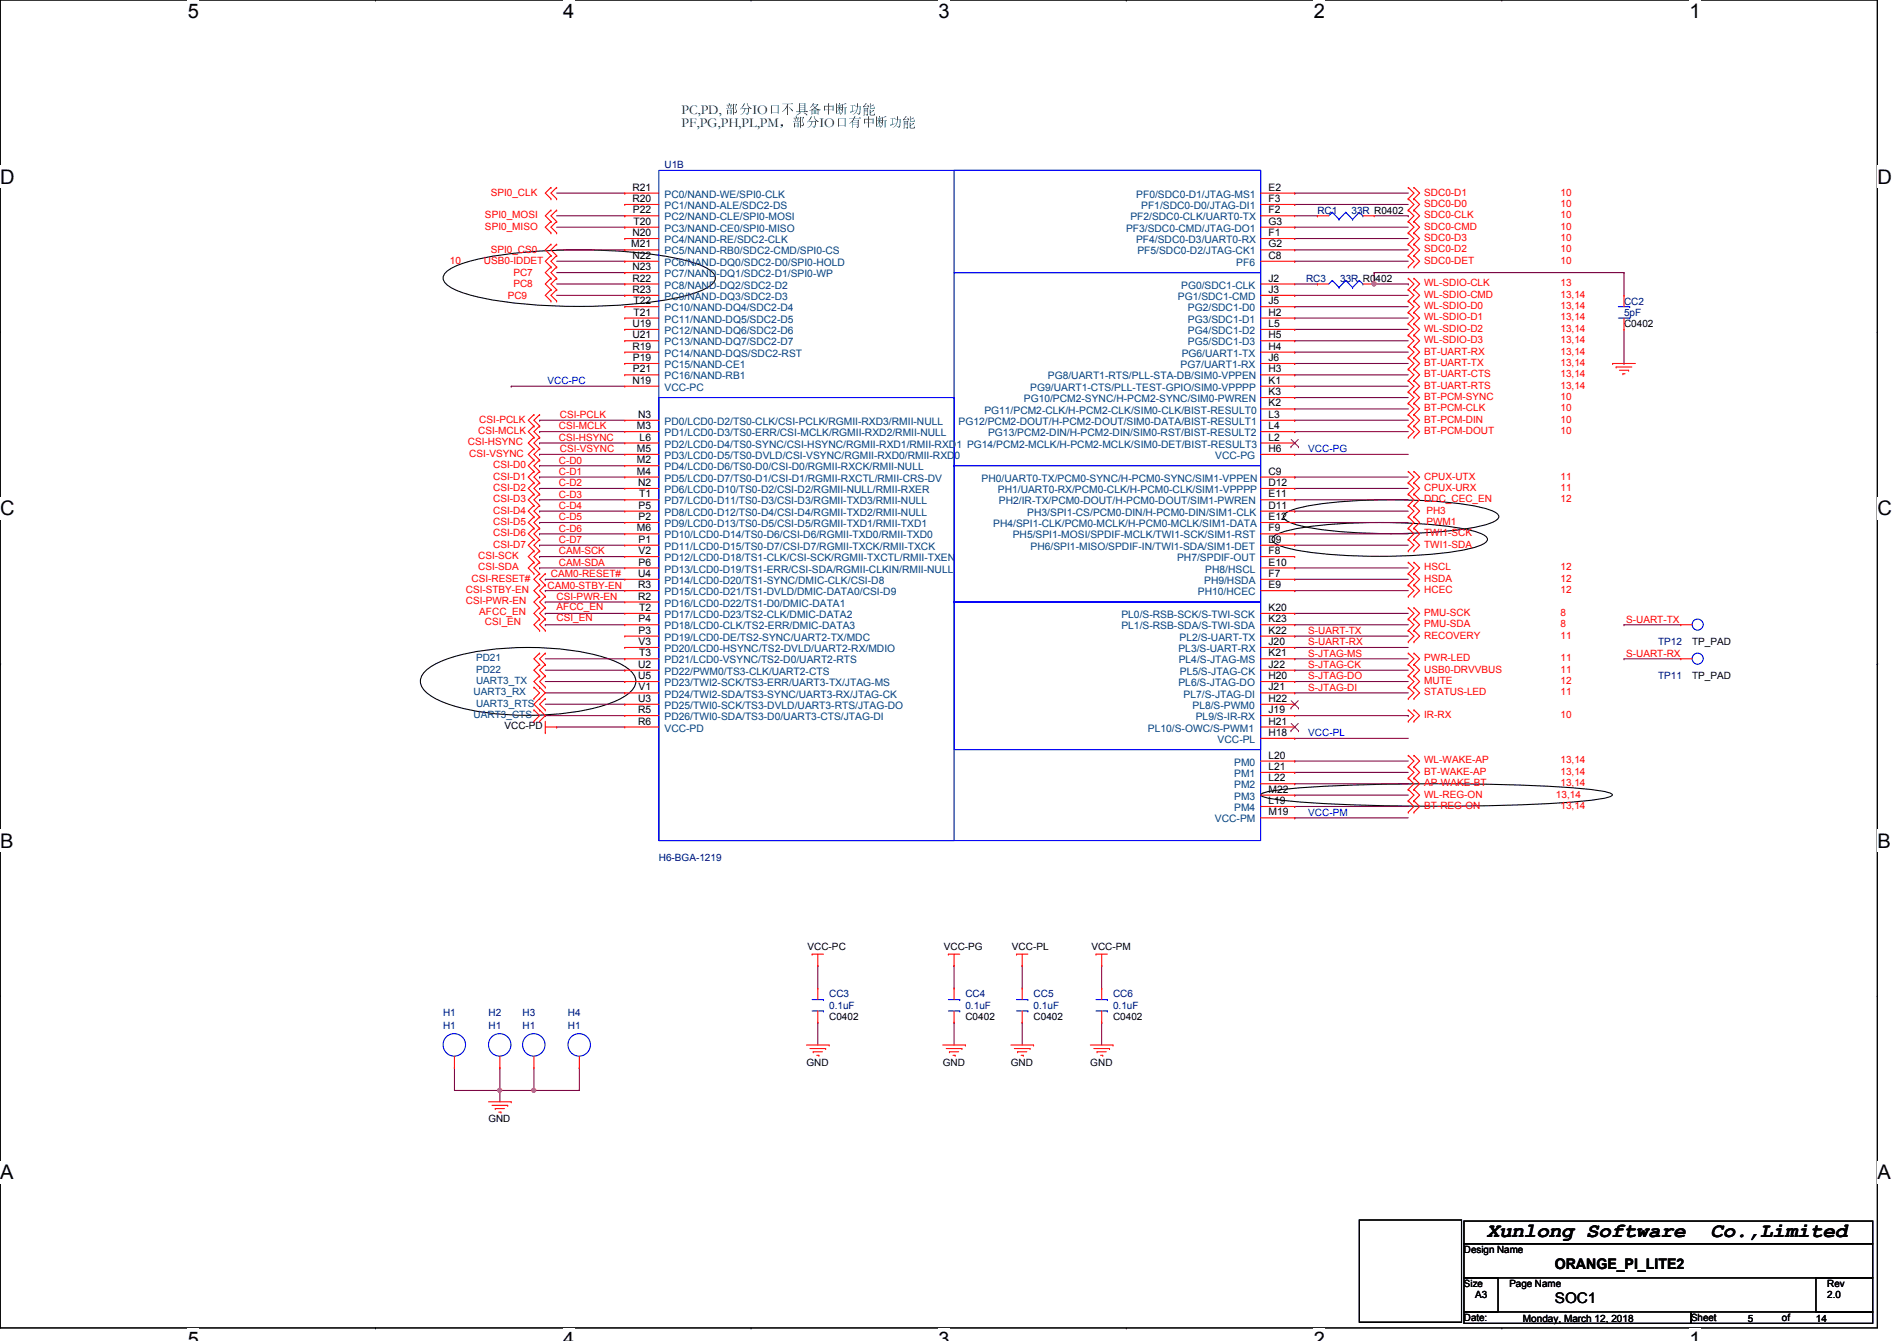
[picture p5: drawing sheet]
<svg xmlns="http://www.w3.org/2000/svg" width="297mm" height="210mm" viewBox="0 0 297 210" stroke-linecap="round" stroke-linejoin="round" font-family="sans-serif">
<path d="M0 0h294v207.9h-294z" fill="none" stroke="#000" stroke-width=".17"/>
<g fill="#fff">
<path d="M29.4 0h1.8v3.5h-1.8z"/>
<path d="M29.4 207.9h1.8v2h-1.8z"/>
</g>
<path d="M58.8 0h.1M58.8 207.9h.1" fill="none" stroke="#000" stroke-width=".17"/>
<g fill="#fff">
<path d="M88.2 0h1.7v3.5h-1.7z"/>
<path d="M88.2 207.9h1.7v2h-1.7z"/>
</g>
<path d="M117.6 0h.1M117.6 207.9h.1" fill="none" stroke="#000" stroke-width=".17"/>
<g fill="#fff">
<path d="M147 0h1.7v3.5h-1.7z"/>
<path d="M147 207.9h1.7v2h-1.7z"/>
</g>
<path d="M176.4 0h.1M176.4 207.9h.1" fill="none" stroke="#000" stroke-width=".17"/>
<g fill="#fff">
<path d="M205.7 0h1.8v3.5h-1.8z"/>
<path d="M205.7 207.9h1.8v2h-1.8z"/>
</g>
<path d="M235.2 0h.1M235.2 207.9h.1" fill="none" stroke="#000" stroke-width=".17"/>
<g fill="#fff">
<path d="M264.5 0h1.8v3.5h-1.8z"/>
<path d="M264.5 207.9h1.8v2h-1.8z"/>
<path d="M0 26h2.3v3.4h-2.3z"/>
<path d="M294 26h2.2v3.4h-2.2z"/>
<path d="M0 77.9h2.3v3.5h-2.3z"/>
<path d="M294 77.9h2.2v3.5h-2.2z"/>
</g>
<path d="M0 51.9h.1M294 51.9h.1" fill="none" stroke="#000" stroke-width=".17"/>
<g fill="#fff">
<path d="M0 129.9h2.1v3.4h-2.1z"/>
<path d="M294 129.9h2v3.4h-2z"/>
</g>
<path d="M0 103.9h.1M294 103.9h.1" fill="none" stroke="#000" stroke-width=".17"/>
<path d="M0 103.9h.1M294 103.9h.1" fill="none" stroke="#000" stroke-width=".16"/>
<g fill="#fff">
<path d="M0 181.8h2.1v3.5h-2.1z"/>
<path d="M294 181.8h2v3.5h-2z"/>
</g>
<path d="M69.9 42.6a14.6 14.6 0 0 1 6.5-2.4 89.2 89.2 0 0 1 30.1 .4 12.8 12.8 0 0 1 5 2 1.17 1.17 0 0 1 0 1.9 14.7 14.7 0 0 1-6.5 2.3 87.7 87.7 0 0 1-30.1-.3 12.7 12.7 0 0 1-5-2 1.17 1.17 0 0 1 0-1.9zM199.3 84.1a5.9 5.9 0 0 1 2.9-1.2 85.4 85.4 0 0 1 27.7 0 5.9 5.9 0 0 1 2.9 1.2l.1 .3-.1 .3a5.8 5.8 0 0 1-2.9 1.2 84.7 84.7 0 0 1-27.7 0 5.8 5.8 0 0 1-2.9-1.2l-.1-.3zM201.1 80.5a5.9 5.9 0 0 1 2.9-1.1 85.4 85.4 0 0 1 27.7 0 5.9 5.9 0 0 1 2.9 1.1l.1 .4-.1 .3a5.8 5.8 0 0 1-2.9 1.2 84.7 84.7 0 0 1-27.7 0 5.8 5.8 0 0 1-2.9-1.2l-.1-.3zM66.8 104.9a15.6 15.6 0 0 1 6.8-2.7 47.6 47.6 0 0 1 21 .7 9.8 9.8 0 0 1 4.5 2.5 2.02 2.02 0 0 1-.5 3 15.8 15.8 0 0 1-6.9 2.7 46.9 46.9 0 0 1-20.9-.7 9.8 9.8 0 0 1-4.5-2.5 2.02 2.02 0 0 1 .5-3zM197.5 124.2a18.9 18.9 0 0 1 5.5-.8 345.5 345.5 0 0 1 45.3 .1l1.2 .1a9 9 0 0 1 2.8 .6l.2 .2a2.77 2.77 0 0 1-2 .7 228.1 228.1 0 0 1-28.2 1.1 192.9 192.9 0 0 1-23-1.1 2.76 2.76 0 0 1-1.9-.7zM0 155.9h.1M294 155.9h.1" fill="none" stroke="#000" stroke-width=".17"/>
<g fill="none" stroke="#800040" stroke-width=".17">
<path d="M202.7 35.6h.1M202.7 32h.1M202.7 30.2h.1M202.7 39.1h.1M202.7 37.3h.1M202.7 33.8h3.6M202.7 35.6h17.8M202.7 32h17.8M202.7 30.2h17.8M202.7 39.1h17.8M202.7 37.3h17.8M206.3 33.8h.1"/>
<path d="M215.2 33.8h5.3M220.5 33.8h.1M202.7 58.7h.1M202.7 55.1h.1M202.7 56.9h.1M202.7 40.9h.1M202.7 58.7h17.8M202.7 55.1h17.8M202.7 56.9h17.8M202.7 44.4h3.6M202.7 40.9h17.8M206.3 44.4h.1"/>
<path d="M215.2 42.7h.1M215.2 44.4h.1M215.2 42.7h39.1M215.2 42.7v1.7M254.3 56.9h.1M254.3 42.7h.1M254.3 42.7v3.5M254.3 51.6v5.3M80 60.5h.1M80 60.5h17.8M202.7 64h.1M202.7 65.8h.1"/>
<path d="M202.7 67.6h.1M202.7 62.2h.1M202.7 60.5h.1M202.7 76.5h.1M202.7 74.7h.1M202.7 78.2h.1M202.7 71.1h.1M202.7 64h17.8M202.7 65.8h17.8M202.7 67.6h17.8M202.7 62.2h17.8M202.7 60.5h17.8"/>
<path d="M202.7 76.5h17.8M202.7 74.7h17.8M202.7 78.2h17.8M202.7 71.1h17.8M202.7 92.5h.1M202.7 88.9h.1M202.7 90.7h.1M202.7 96h.1M202.7 97.8h.1M202.7 99.6h.1M202.7 92.5h17.8M202.7 88.9h17.8"/>
<path d="M202.7 90.7h17.8M202.7 96h17.8M202.7 97.8h17.8M202.7 99.6h17.8M87.2 113.8h.1M87.2 113.8h10.6M202.7 115.6h.1M202.7 106.7h.1M202.7 103.1h.1M202.7 108.5h.1M202.7 104.9h.1M202.7 115.6h17.8"/>
<path d="M202.7 106.7h17.8M202.7 103.1h17.8M202.7 108.5h17.8M202.7 104.9h17.8M202.7 122.7h.1M202.7 126.2h.1M202.7 120.9h.1M202.7 128h.1M202.7 122.7h17.8M202.7 126.2h17.8M202.7 120.9h17.8M202.7 128h17.8"/>
<path d="M128.1 151.1h.1M128.1 151.1v3.6M149.4 151.1h.1M149.4 151.1v3.6M160.1 151.1h.1M160.1 151.1v3.6M172.5 151.1h.1M172.5 151.1v3.6M128.1 160h.1M128.1 160v3.6M149.4 160h.1M149.4 160v3.6"/>
<path d="M160.1 160h.1M160.1 160v3.6M172.5 160h.1M172.5 160v3.6"/>
</g>
<circle cx="215.2" cy="44.4" r=".32" fill="#f0f"/>
<circle cx="215.2" cy="44.4" r=".32" fill="none" stroke="#f0f" stroke-width=".17"/>
<path d="M215.2 44.4h5.3M220.5 44.4h.1" fill="none" stroke="#800040" stroke-width=".17"/>
<circle cx="215.2" cy="44.4" r=".32" fill="#f0f"/>
<circle cx="215.2" cy="44.4" r=".32" fill="none" stroke="#f0f" stroke-width=".17"/>
<g fill="none" stroke="#800040" stroke-width=".17">
<path d="M87.2 30.2h10.6M87.2 33.8h10.6M87.2 35.6h10.6M87.2 39.1h10.6M97.8 30.2h.1M97.8 33.8h.1M97.8 35.6h.1M97.8 39.1h.1M87.2 46.2h10.6M87.2 42.7h10.6M87.2 44.4h10.6M87.2 40.9h10.6"/>
<path d="M97.8 42.7h.1M97.8 44.4h.1M97.8 46.2h.1M97.8 40.9h.1M202.7 46.2h.1M202.7 48h.1M202.7 49.8h.1M202.7 51.6h.1M202.7 53.3h.1M202.7 46.2h17.8M202.7 48h17.8M202.7 49.8h17.8"/>
<path d="M202.7 51.6h17.8M202.7 53.3h17.8M84.5 74.7h.1M84.5 76.5h.1M84.5 78.2h.1M84.5 72.9h.1M84.5 69.3h.1M84.5 71.1h.1M84.5 67.6h.1M84.5 65.8h.1M84.5 74.7h13.3M84.5 76.5h13.3"/>
<path d="M84.5 78.2h13.3M84.5 72.9h13.3M84.5 69.3h13.3M84.5 71.1h13.3M84.5 67.6h13.3M84.5 65.8h13.3M84.5 80h.1M84.5 85.3h.1M84.5 83.6h.1M84.5 81.8h.1M84.5 88.9h.1M84.5 87.1h.1"/>
<path d="M84.5 80h13.3M84.5 85.3h13.3M84.5 83.6h13.3M84.5 81.8h13.3M84.5 88.9h13.3M84.5 87.1h13.3M85.4 94.2h.1M85.4 90.7h.1M85.4 92.5h.1M85.4 96h.1M85.4 97.8h.1M85.4 94.2h12.4"/>
<path d="M85.4 90.7h12.4M85.4 92.5h12.4M85.4 96h12.4M85.4 97.8h12.4M202.7 80h.1M202.7 81.8h.1M202.7 80h17.8M202.7 81.8h17.8M202.7 119.1h.1M202.7 119.1h17.8M202.7 124.5h.1M202.7 124.5h17.8"/>
<path d="M71.2 167.1h.1M71.2 167.1v3.6M78.3 167.1h.1M78.3 167.1v3.6"/>
</g>
<circle cx="78.2" cy="170.7" r=".32" fill="#f0f"/>
<circle cx="78.2" cy="170.7" r=".32" fill="none" stroke="#f0f" stroke-width=".17"/>
<path d="M78.3 170.7h.1M78.3 170.7v1.8M83.6 170.7h.1M83.6 167.1v3.6" fill="none" stroke="#800040" stroke-width=".17"/>
<circle cx="83.6" cy="170.7" r=".32" fill="#f0f"/>
<circle cx="83.6" cy="170.7" r=".32" fill="none" stroke="#f0f" stroke-width=".17"/>
<g fill="none" stroke="#800040" stroke-width=".17">
<path d="M202.7 83.6h.1M202.7 85.3h.1M202.7 83.6h17.8M202.7 85.3h17.8M254.3 97.8h.1M254.3 97.8h8.9M85.4 112h.1M85.4 106.7h12.4M85.4 108.5h12.4M85.4 110.2h12.4M85.4 112h12.4M85.4 103.1h12.4"/>
<path d="M85.4 104.9h12.4M97.8 106.7h.1M97.8 108.5h.1M97.8 110.2h.1M97.8 103.1h.1M97.8 104.9h.1M202.7 101.3h.1M202.7 112h17.8M202.7 101.3h17.8M220.5 112h.1M254.3 103.1h.1M254.3 103.1h8.9"/>
<path d="M78.3 170.7h.1M83.6 170.7h.1M90.7 167.1h.1M90.7 167.1v3.6h-19.5"/>
</g>
<g fill="none" stroke="#f00" stroke-width=".17">
<path d="M86.3 32.9h.1M86.3 34.7h.1M86.3 36.4h.1M86.3 29.3h.1M86.3 31.1h.1M86.3 38.2h.1M86.3 32.9l-.9 .9 .9 .9M86.3 34.7l-.9 .9 .9 .8M86.3 29.3l-.9 .9 .9 .9M86.3 38.2l-.9 .9 .9 .9M87.2 32.9h.1M87.2 34.7h.1"/>
<path d="M87.2 36.4h.1M87.2 29.3h.1M87.2 31.1h.1M87.2 38.2h.1M87.2 32.9l-.9 .9 .9 .9M87.2 34.7l-.9 .9 .9 .8M87.2 29.3l-.9 .9 .9 .9M87.2 38.2l-.9 .9 .9 .9M97.8 30.2h.1M97.8 32h.1M97.8 33.8h.1M97.8 35.6h.1"/>
<path d="M97.8 37.3h.1M97.8 39.1h.1M97.8 30.2h5.4M97.8 32h5.4M97.8 33.8h5.4M97.8 35.6h5.4M97.8 37.3h5.4M97.8 39.1h5.4M197.4 30.2h5.3M197.4 32h5.3M197.4 33.8h5.3M197.4 35.6h5.3"/>
<path d="M197.4 37.3h5.3M197.4 39.1h5.3M202.7 30.2h.1M202.7 32h.1M202.7 33.8h.1M202.7 35.6h.1M202.7 37.3h.1M202.7 39.1h.1M206.3 33.8h.1M206.3 33.8h1.8M213.4 33.8h1.8M215.2 33.8h.1"/>
<path d="M220.5 31.1h.1M220.5 32.9h.1M220.5 29.3h.1M220.5 36.4h.1M220.5 38.2h.1M220.5 34.7h.1M220.5 31.1l.9 .9-.9 .9M220.5 29.3l.9 .9-.9 .9M220.5 36.4l.9 .9-.9 .9M220.5 38.2l.9 .9-.9 .9M220.5 32.9l.9 .9-.9 .9M220.5 34.7l.9 .9-.9 .8"/>
<path d="M221.4 31.1h.1M221.4 32.9h.1M221.4 29.3h.1M221.4 36.4h.1M221.4 38.2h.1M221.4 34.7h.1M221.4 31.1l.9 .9-.9 .9M221.4 29.3l.9 .9-.9 .9M221.4 36.4l.9 .9-.9 .9M221.4 38.2l.9 .9-.9 .9M221.4 32.9l.9 .9-.9 .9M221.4 34.7l.9 .9-.9 .8"/>
<path d="M86.3 40h.1M86.3 41.8h.1M86.3 43.6h.1M86.3 45.3h.1M86.3 47.1h.1M86.3 40l-.9 .9 .9 .9M86.3 43.6l-.9 .8 .9 .9M86.3 45.3l-.9 .9 .9 .9M86.3 41.8l-.9 .9 .9 .9M87.2 40h.1M87.2 41.8h.1M87.2 43.6h.1"/>
<path d="M87.2 45.3h.1M87.2 47.1h.1M87.2 40l-.9 .9 .9 .9M87.2 43.6l-.9 .8 .9 .9M87.2 45.3l-.9 .9 .9 .9M87.2 41.8l-.9 .9 .9 .9M97.8 40.9h.1M97.8 42.7h.1M97.8 44.4h.1M97.8 46.2h.1M97.8 48h.1M97.8 49.8h.1"/>
<path d="M97.8 51.6h.1M97.8 53.3h.1M97.8 55.1h.1M97.8 56.9h.1M97.8 58.7h.1M97.8 56.9h5.4M97.8 40.9h5.4M97.8 42.7h5.4M97.8 44.4h5.4M97.8 46.2h5.4M97.8 48h5.4M97.8 49.8h5.4"/>
<path d="M97.8 51.6h5.4M97.8 53.3h5.4M97.8 55.1h5.4M97.8 58.7h5.4M197.4 56.9h5.3M197.4 40.9h5.3M197.4 44.4h5.3M197.4 46.2h5.3M197.4 48h5.3M197.4 49.8h5.3M197.4 51.6h5.3M197.4 53.3h5.3"/>
<path d="M197.4 55.1h5.3M197.4 58.7h5.3M202.7 40.9h.1M202.7 44.4h.1M202.7 46.2h.1M202.7 48h.1M202.7 49.8h.1M202.7 51.6h.1M202.7 53.3h.1M202.7 55.1h.1M202.7 56.9h.1M202.7 58.7h.1"/>
<path d="M206.3 44.4h.1M206.3 44.4h1.8M213.4 44.4h1.8M215.2 44.4h.1M220.5 40h.1M220.5 41.8h.1M220.5 45.3h.1M220.5 47.1h.1M220.5 43.6h.1M220.5 48.9h.1M220.5 50.7h.1M220.5 52.5h.1"/>
<path d="M220.5 54.2h.1M220.5 56h.1M220.5 57.8h.1M220.5 59.6h.1M220.5 40l.9 .9-.9 .9M220.5 45.3l.9 .9-.9 .9M220.5 43.6l.9 .8-.9 .9M220.5 47.1l.9 .9-.9 .9M220.5 48.9l.9 .9-.9 .9M220.5 50.7l.9 .9-.9 .9M220.5 52.5l.9 .8-.9 .9M220.5 54.2l.9 .9-.9 .9"/>
<path d="M220.5 56l.9 .9-.9 .9M220.5 57.8l.9 .9-.9 .9M220.5 59.6l.9 .9-.9 .8M221.4 40h.1M221.4 41.8h.1M221.4 45.3h.1M221.4 47.1h.1M221.4 43.6h.1M221.4 48.9h.1M221.4 50.7h.1M221.4 52.5h.1M221.4 54.2h.1"/>
<path d="M221.4 56h.1M221.4 57.8h.1M221.4 59.6h.1M221.4 40l.9 .9-.9 .9M221.4 45.3l.9 .9-.9 .9M221.4 43.6l.9 .8-.9 .9M221.4 47.1l.9 .9-.9 .9M221.4 48.9l.9 .9-.9 .9M221.4 50.7l.9 .9-.9 .9M221.4 52.5l.9 .8-.9 .9M221.4 54.2l.9 .9-.9 .9M221.4 56l.9 .9-.9 .9"/>
<path d="M221.4 57.8l.9 .9-.9 .9M221.4 59.6l.9 .9-.9 .8M252.5 56.9h.1M252.5 56.9h3.6M253.1 57.4h.1M253.1 57.4h2.4M253.6 58h1.4M254.1 58.5h.1M254.1 58.5h.4M254.3 51.6h.1M254.3 46.2h.1M254.3 46.2v1.8"/>
<path d="M254.3 49.8v1.8M255 58h.1M83.6 73.8h.1M83.6 75.6h.1M83.6 77.3h.1M83.6 79.1h.1M83.6 72h.1M83.6 70.2h.1M83.6 68.5h.1M83.6 66.7h.1M83.6 64.9h.1M83.6 73.8l-.9 .9 .9 .9"/>
<path d="M83.6 75.6l-.9 .9 .9 .8M83.6 77.3l-.9 .9 .9 .9M83.6 79.1l-.9 .9 .9 .9M83.6 72l-.9 .9 .9 .9M83.6 70.2l-.9 .9 .9 .9M83.6 68.5l-.9 .8 .9 .9M83.6 66.7l-.9 .9 .9 .9M83.6 64.9l-.9 .9 .9 .9M84.5 73.8h.1M84.5 75.6h.1M84.5 77.3h.1M84.5 79.1h.1"/>
<path d="M84.5 72h.1M84.5 70.2h.1M84.5 68.5h.1M84.5 66.7h.1M84.5 64.9h.1M84.5 73.8l-.9 .9 .9 .9M84.5 75.6l-.9 .9 .9 .8M84.5 77.3l-.9 .9 .9 .9M84.5 79.1l-.9 .9 .9 .9M84.5 72l-.9 .9 .9 .9M84.5 70.2l-.9 .9 .9 .9M84.5 68.5l-.9 .8 .9 .9"/>
<path d="M84.5 66.7l-.9 .9 .9 .9M84.5 64.9l-.9 .9 .9 .9M97.8 60.5h.1M97.8 65.8h.1M97.8 67.6h.1M97.8 69.3h.1M97.8 71.1h.1M97.8 72.9h.1M97.8 74.7h.1M97.8 76.5h.1M97.8 78.2h.1M97.8 60.5h5.4"/>
<path d="M97.8 65.8h5.4M97.8 67.6h5.4M97.8 69.3h5.4M97.8 71.1h5.4M97.8 72.9h5.4M97.8 74.7h5.4M97.8 76.5h5.4M97.8 78.2h5.4M197.4 60.5h5.3M197.4 65.8h5.3M197.4 67.6h5.3M197.4 69.3h5.3"/>
<path d="M197.4 71.1h5.3M197.4 74.7h5.3M197.4 76.5h5.3M197.4 78.2h5.3M197.4 62.2h5.3M197.4 64h5.3M202.7 60.5h.1M202.7 62.2h.1M202.7 64h.1M202.7 65.8h.1M202.7 67.6h.1M202.7 69.3h.1"/>
<path d="M202.7 71.1h.1M202.7 74.7h.1M202.7 76.5h.1M202.7 78.2h.1M220.5 61.3h.1M220.5 63.1h.1M220.5 66.7h.1M220.5 68.5h.1M220.5 64.9h.1M220.5 75.6h.1M220.5 77.3h.1M220.5 73.8h.1"/>
<path d="M220.5 79.1h.1M220.5 61.3l.9 .9-.9 .9M220.5 66.7l.9 .9-.9 .9M220.5 63.1l.9 .9-.9 .9M220.5 64.9l.9 .9-.9 .9M220.5 75.6l.9 .9-.9 .8M220.5 73.8l.9 .9-.9 .9M220.5 77.3l.9 .9-.9 .9M220.5 79.1l.9 .9-.9 .9M221.4 61.3h.1M221.4 63.1h.1M221.4 66.7h.1"/>
<path d="M221.4 68.5h.1M221.4 64.9h.1M221.4 75.6h.1M221.4 77.3h.1M221.4 73.8h.1M221.4 79.1h.1M221.4 61.3l.9 .9-.9 .9M221.4 66.7l.9 .9-.9 .9M221.4 63.1l.9 .9-.9 .9M221.4 64.9l.9 .9-.9 .9M221.4 75.6l.9 .9-.9 .8M221.4 73.8l.9 .9-.9 .9"/>
<path d="M221.4 77.3l.9 .9-.9 .9M221.4 79.1l.9 .9-.9 .9M83.6 80.9h.1M83.6 82.7h.1M83.6 84.5h.1M83.6 86.2h.1M83.6 89.8h.1M83.6 88h.1M83.6 80.9l-.9 .9 .9 .9M83.6 82.7l-.9 .9 .9 .9M83.6 84.5l-.9 .8 .9 .9M83.6 88l-.9 .9 .9 .9"/>
<path d="M83.6 86.2l-.9 .9 .9 .9M84.5 80.9h.1M84.5 82.7h.1M84.5 84.5h.1M84.5 86.2h.1M84.5 89.8h.1M84.5 88h.1M84.5 91.6h.1M84.5 93.3h.1M84.5 95.1h.1M84.5 96.9h.1M84.5 98.7h.1"/>
<path d="M84.5 80.9l-.9 .9 .9 .9M84.5 82.7l-.9 .9 .9 .9M84.5 84.5l-.9 .8 .9 .9M84.5 88l-.9 .9 .9 .9M84.5 86.2l-.9 .9 .9 .9M84.5 89.8l-.9 .9 .9 .9M84.5 91.6l-.9 .9 .9 .8M84.5 93.3l-.9 .9 .9 .9M84.5 95.1l-.9 .9 .9 .9M84.5 96.9l-.9 .9 .9 .9M85.4 91.6h.1M85.4 89.8h.1"/>
<path d="M85.4 93.3h.1M85.4 95.1h.1M85.4 96.9h.1M85.4 98.7h.1M85.4 89.8l-.9 .9 .9 .9M85.4 91.6l-.9 .9 .9 .8M85.4 93.3l-.9 .9 .9 .9M85.4 95.1l-.9 .9 .9 .9M85.4 96.9l-.9 .9 .9 .9M97.8 80h.1M97.8 81.8h.1M97.8 83.6h.1"/>
<path d="M97.8 85.3h.1M97.8 87.1h.1M97.8 88.9h.1M97.8 90.7h.1M97.8 92.5h.1M97.8 94.2h.1M97.8 96h.1M97.8 97.8h.1M97.8 99.6h.1M97.8 80h5.4M97.8 81.8h5.4M97.8 83.6h5.4"/>
<path d="M97.8 85.3h5.4M97.8 87.1h5.4M97.8 88.9h5.4M97.8 90.7h5.4M97.8 92.5h5.4M97.8 94.2h5.4M97.8 96h5.4M97.8 97.8h5.4M97.8 99.6h5.4M197.4 80h5.3M197.4 81.8h5.3M197.4 83.6h5.3"/>
<path d="M197.4 85.3h5.3M197.4 87.1h5.3M197.4 88.9h5.3M197.4 90.7h5.3M197.4 92.5h5.3M197.4 96h5.3M197.4 97.8h5.3M197.4 99.6h5.3M202.7 80h.1M202.7 81.8h.1M202.7 83.6h.1M202.7 85.3h.1"/>
<path d="M202.7 87.1h.1M202.7 88.9h.1M202.7 90.7h.1M202.7 92.5h.1M202.7 96h.1M202.7 97.8h.1M202.7 99.6h.1M220.5 91.6h.1M220.5 93.3h.1M220.5 88h.1M220.5 89.8h.1M220.5 95.1h.1"/>
<path d="M220.5 96.9h.1M220.5 98.7h.1M220.5 80.9h.1M220.5 82.7h.1M220.5 84.5h.1M220.5 86.2h.1M220.5 91.6l.9 .9-.9 .8M220.5 88l.9 .9-.9 .9M220.5 89.8l.9 .9-.9 .9M220.5 95.1l.9 .9-.9 .9M220.5 96.9l.9 .9-.9 .9M220.5 98.7l.9 .9-.9 .9"/>
<path d="M220.5 80.9l.9 .9-.9 .9M220.5 82.7l.9 .9-.9 .9M220.5 84.5l.9 .8-.9 .9M221.4 91.6h.1M221.4 93.3h.1M221.4 88h.1M221.4 89.8h.1M221.4 95.1h.1M221.4 96.9h.1M221.4 98.7h.1M221.4 80.9h.1M221.4 82.7h.1"/>
<path d="M221.4 84.5h.1M221.4 86.2h.1M221.4 91.6l.9 .9-.9 .8M221.4 88l.9 .9-.9 .9M221.4 89.8l.9 .9-.9 .9M221.4 95.1l.9 .9-.9 .9M221.4 96.9l.9 .9-.9 .9M221.4 98.7l.9 .9-.9 .9M221.4 80.9l.9 .9-.9 .9M221.4 82.7l.9 .9-.9 .9M221.4 84.5l.9 .8-.9 .9M263.2 97.8h.1"/>
<path d="M263.2 97.8h1.8M83.6 107.6h.1M83.6 109.3h.1M83.6 111.1h.1M83.6 112.9h.1M83.6 107.6l.9 .9-.9 .8M83.6 111.1l.9 .9-.9 .9M84.5 109.3h.1M84.5 107.6h.1M84.5 105.8h.1M84.5 112.9h.1M84.5 111.1h.1"/>
<path d="M84.5 104h.1M84.5 102.2h.1M84.5 105.8l-.9 .9 1.8 1.8-1.8 1.7 1.8 1.8-.9 .9M84.5 102.2l-.9 .9 .9 .9M84.5 104l-.9 .9 .9 .9M85.4 114.7h.1M85.4 107.6h.1M85.4 105.8h.1M85.4 111.1h.1M85.4 109.3h.1M85.4 104h.1M85.4 102.2h.1"/>
<path d="M85.4 113.8h1.8M85.4 112.9v1.8M85.4 105.8l-.9 .9 .9 .9M85.4 109.3l-.9 .9 .9 .9M85.4 102.2l-.9 .9 .9 .9M85.4 104l-.9 .9 .9 .9M87.2 113.8h.1M97.8 101.3h.1M97.8 103.1h.1M97.8 104.9h.1M97.8 106.7h.1M97.8 108.5h.1"/>
<path d="M97.8 110.2h.1M97.8 112h.1M97.8 113.8h.1M97.8 113.8h5.4M97.8 103.1h5.4M97.8 101.3h5.4M97.8 104.9h5.4M97.8 106.7h5.4M97.8 108.5h5.4M97.8 110.2h5.4M97.8 112h5.4M197.4 113.8h5.3"/>
<path d="M197.4 103.1h5.3M197.4 101.3h5.3M197.4 104.9h5.3M197.4 106.7h5.3M197.4 108.5h5.3M197.4 110.2h5.3M197.4 112h5.3M197.4 115.6h5.3M197.4 119.1h5.3M202.7 101.3h.1M202.7 103.1h.1M202.7 104.9h.1"/>
<path d="M202.7 106.7h.1M202.7 108.5h.1M202.7 110.2h.1M202.7 112h.1M202.7 113.8h.1M202.7 115.6h.1M202.7 119.1h.1M220.5 100.5h.1M220.5 102.2h.1M220.5 104h.1M220.5 105.8h.1M220.5 107.6h.1"/>
<path d="M220.5 109.3h.1M220.5 118.2h.1M220.5 111.1h.1M220.5 112.9h.1M220.5 102.2l.9 .9-.9 .9M220.5 105.8l.9 .9-.9 .9M220.5 107.6l.9 .9-.9 .8M220.5 118.2l.9 .9-.9 .9M220.5 104l.9 .9-.9 .9M220.5 111.1l.9 .9-.9 .9M221.4 100.5h.1M221.4 102.2h.1"/>
<path d="M221.4 104h.1M221.4 105.8h.1M221.4 107.6h.1M221.4 109.3h.1M221.4 118.2h.1M221.4 111.1h.1M221.4 112.9h.1M221.4 102.2l.9 .9-.9 .9M221.4 105.8l.9 .9-.9 .9M221.4 107.6l.9 .9-.9 .8M221.4 118.2l.9 .9-.9 .9M221.4 104l.9 .9-.9 .9"/>
<path d="M221.4 111.1l.9 .9-.9 .9M263.2 103.1h.1M263.2 103.1h1.8M197.4 120.9h5.3M197.4 122.7h5.3M197.4 124.5h5.3M197.4 126.2h5.3M197.4 128h5.3M202.7 120.9h.1M202.7 122.7h.1M202.7 124.5h.1M202.7 126.2h.1"/>
<path d="M202.7 128h.1M220.5 120h.1M220.5 121.8h.1M220.5 123.6h.1M220.5 125.3h.1M220.5 127.1h.1M220.5 120l.9 .9-.9 .9M220.5 121.8l.9 .9-.9 .9M220.5 125.3l.9 .9-.9 .9M220.5 123.6l.9 .9-.9 .8M221.4 120h.1M221.4 121.8h.1"/>
<path d="M221.4 123.6h.1M221.4 125.3h.1M221.4 127.1h.1M221.4 120l.9 .9-.9 .9M221.4 121.8l.9 .9-.9 .9M221.4 125.3l.9 .9-.9 .9M221.4 123.6l.9 .9-.9 .8M127.2 149.4h.1M127.2 149.4h1.7M128.1 151.1h.1M128.1 154.7h.1M128.1 149.4v1.7"/>
<path d="M128.1 154.7v1.8M128.1 158.2v1.8M148.5 149.4h.1M148.5 149.4h1.8M149.4 151.1h.1M149.4 154.7h.1M149.4 149.4v1.7M149.4 154.7v1.8M149.4 158.2v1.8M159.2 149.4h.1M159.2 149.4h1.7M160.1 151.1h.1"/>
<path d="M160.1 154.7h.1M160.1 149.4v1.7M160.1 154.7v1.8M160.1 158.2v1.8M171.6 149.4h.1M171.6 149.4h1.8M172.5 151.1h.1M172.5 154.7h.1M172.5 149.4v1.7M172.5 154.7v1.8M172.5 158.2v1.8M71.2 167.1h.1"/>
<path d="M71.2 165.4v1.7M76.5 172.5h3.5M77 173h2.5M77.6 173.5h.1M77.6 173.5h1.4M78.1 174.1h.3M78.3 167.1h.1M78.3 165.4v1.7M78.4 174.1h.1M79.5 173h.1M80 172.5h.1M83.6 167.1h.1"/>
<path d="M83.6 165.4v1.7M90.7 167.1h.1M90.7 165.4v1.7M126.3 163.6h3.5M126.8 164.1h2.5M127.3 164.6h.1M127.3 164.6h1.5M127.9 165.2h.3M128.1 160h.1M128.2 165.2h.1M129.3 164.1h.1M129.8 163.6h.1"/>
<path d="M147.6 163.6h3.6M148.2 164.1h2.4M148.7 164.6h.1M148.7 164.6h1.4M149.2 165.2h.4M149.4 160h.1M149.6 165.2h.1M150.6 164.1h.1M151.2 163.6h.1M158.3 163.6h3.5M158.8 164.1h2.5M159.3 164.6h.1"/>
<path d="M159.3 164.6h1.5M159.9 165.2h.3M160.1 160h.1M160.2 165.2h.1M161.3 164.1h.1M161.8 163.6h.1M170.7 163.6h3.6M171.3 164.1h2.4M171.8 164.6h.1M171.8 164.6h1.4M172.3 165.2h.4M172.5 160h.1"/>
<path d="M172.7 165.2h.1M173.7 164.1h.1M174.3 163.6h.1"/>
</g>
<path d="M212.8 191h16.1v16h-16.1zM229.2 191.1h64v3.6h-64zM229.2 194.7h64v5.3h-64zM229.2 200h5.4v5.4h-5.4zM229.2 205.4h35.6v1.7h-35.6zM264.8 205.4h28.4v1.7h-28.4zM284.3 200h8.9v5.4h-8.9z" fill="none" stroke="#000" stroke-width=".17"/>
<g fill="none" stroke="#00f" stroke-width=".17">
<path d="M103.2 26.7h94.2v104.9h-94.2zM149.4 26.7h48v16h-48zM208.6 33.2h.1M208.6 33.2l-.5 .6M208.6 33.2l1.1 1.1M209.7 34.3h.1M210.7 33.2h.1M210.7 33.2l-1 1.1M210.7 33.2l1.1 1.1M211.8 34.3h.1M212.8 33.2h.1M212.8 33.2l-1 1.1"/>
<path d="M212.8 33.2l.6 .6M213.4 33.8h.1M149.4 42.7h48v30.2h-48zM208.6 43.9h.1M208.6 43.9l-.5 .5M208.6 43.9l1.1 1.1M209.7 45h.1M210.7 43.9h.1M210.7 43.9l-1 1.1M210.7 43.9l1.1 1.1M211.8 45h.1M212.8 43.9h.1"/>
<path d="M212.8 43.9l-1 1.1M212.8 43.9l.6 .5M213.4 44.4h.1M253.4 49.8h1.8M253.4 48h1.8M255.2 49.8h.1M255.2 48h.1M103.2 62.2h46.2v69.4h-46.2zM149.4 72.9h48v21.3h-48zM149.4 94.2h48v23.1h-48zM127.2 158.2h1.7M127.2 156.5h1.7"/>
<path d="M128.9 158.2h.1M128.9 156.5h.1M148.5 158.2h1.8M148.5 156.5h1.8M150.3 158.2h.1M150.3 156.5h.1M159.2 158.2h1.7M159.2 156.5h1.7M160.9 158.2h.1M160.9 156.5h.1M171.6 158.2h1.8M171.6 156.5h1.8"/>
<path d="M173.4 158.2h.1M173.4 156.5h.1"/>
<circle cx="265.8" cy="97.8" r=".87"/>
<circle cx="265.8" cy="103.1" r=".87"/>
<circle cx="71.1" cy="163.5" r="1.76"/>
<circle cx="78.2" cy="163.5" r="1.76"/>
<circle cx="83.6" cy="163.5" r="1.76"/>
<circle cx="90.7" cy="163.5" r="1.76"/>
</g>
<path d="M202.1 69.9h.1M202.2 68.8l1.1 1.1M203.3 68.8l-1.2 1.1M203.3 69.9h.1M202.1 110.8h.1M202.1 114.4h.1M202.2 109.7l1.1 1.1M202.2 113.2l1.1 1.2M203.3 109.7l-1.2 1.1M203.3 113.2l-1.2 1.2M203.3 110.8h.1M203.3 114.4h.1" fill="none" stroke="#804000" stroke-width=".16"/>
<circle cx="215.2" cy="44.4" r=".32" fill="#f0f"/>
<circle cx="215.2" cy="44.4" r=".32" fill="none" stroke="#f0f" stroke-width=".17"/>
<circle cx="215.2" cy="44.4" r=".32" fill="#f0f"/>
<circle cx="215.2" cy="44.4" r=".32" fill="none" stroke="#f0f" stroke-width=".17"/>
<circle cx="78.2" cy="170.7" r=".32" fill="#f0f"/>
<circle cx="78.2" cy="170.7" r=".32" fill="none" stroke="#f0f" stroke-width=".17"/>
<circle cx="83.6" cy="170.7" r=".32" fill="#f0f"/>
<circle cx="83.6" cy="170.7" r=".32" fill="none" stroke="#f0f" stroke-width=".17"/>
<g font-size="3.2">
<text x="232.8" y="193.6">Xunlong Software</text>
<text x="267.8" y="193.6">Co.,Limited</text>
</g>
<g font-size="3.1">
<text x="29.4" y="2.8">5</text>
<text x="88.2" y="2.8">4</text>
<text x="147" y="2.8">3</text>
<text x="205.7" y="2.8">2</text>
<text x="264.5" y="2.8">1</text>
<text x="0" y="28.7">D</text>
<text x="294" y="28.7">D</text>
<text x="0" y="80.7">C</text>
<text x="294" y="80.7">C</text>
<text x="0" y="132.7">B</text>
<text x="294" y="132.7">B</text>
<text x="0" y="184.6">A</text>
<text x="294" y="184.6">A</text>
<text x="29.4" y="210.7">5</text>
<text x="88.2" y="210.7">4</text>
<text x="147" y="210.7">3</text>
<text x="205.7" y="210.7">2</text>
<text x="264.5" y="210.7">1</text>
</g>
<g font-size="2.3">
<text x="243.5" y="198.6">ORANGE_PI_LITE2</text>
<text x="243.5" y="203.9">SOC1</text>
</g>
<g font-size="2.1" fill="#008000">
<text x="106.7" y="17.8">PC,PD, 部部IO口口口口口口口口</text>
<text x="106.7" y="19.9">PF,PG,PH,PL,PM，部部IO口口口口口口</text>
</g>
<g font-size="1.6">
<text x="99" y="29.8">R21</text>
<text x="198.6" y="29.8">E2</text>
<text x="99" y="31.6">R20</text>
<text x="99.1" y="33.4">P22</text>
<text x="99.2" y="35.2">T20</text>
<text x="198.6" y="35.2">G3</text>
<text x="198.6" y="33.4">F2</text>
<text x="198.6" y="31.6">F3</text>
<text x="98.8" y="38.7">M21</text>
<text x="99" y="37">N20</text>
<text x="99" y="40.5">N22</text>
<text x="198.6" y="40.5">C8</text>
<text x="198.6" y="37">F1</text>
<text x="198.6" y="38.7">G2</text>
<text x="99" y="42.3">N23</text>
<text x="99" y="44.1">R22</text>
<text x="99" y="45.8">R23</text>
<text x="99.2" y="47.6">T22</text>
<text x="198.6" y="44.1">J2</text>
<text x="198.6" y="45.8">J3</text>
<text x="198.6" y="47.6">J5</text>
<text x="99" y="51.2">U19</text>
<text x="99" y="53">U21</text>
<text x="99.2" y="49.4">T21</text>
<text x="198.6" y="49.4">H2</text>
<text x="198.6" y="51.2">L5</text>
<text x="198.6" y="53">H5</text>
<text x="254.3" y="51.2">C0402</text>
<text x="99" y="54.7">R19</text>
<text x="99.1" y="56.5">P19</text>
<text x="99.1" y="58.3">P21</text>
<text x="198.6" y="56.5">J6</text>
<text x="198.6" y="54.7">H4</text>
<text x="198.6" y="58.3">H3</text>
<text x="99" y="60.1">N19</text>
<text x="99.9" y="65.4">N3</text>
<text x="198.6" y="61.8">K3</text>
<text x="198.6" y="63.6">K2</text>
<text x="198.6" y="60.1">K1</text>
<text x="198.6" y="65.4">L3</text>
<text x="99.7" y="67.2">M3</text>
<text x="99.7" y="70.7">M5</text>
<text x="100.2" y="69">L6</text>
<text x="198.6" y="70.7">H6</text>
<text x="198.6" y="67.2">L4</text>
<text x="198.6" y="69">L2</text>
<text x="99.7" y="72.5">M2</text>
<text x="99.7" y="74.3">M4</text>
<text x="99.9" y="76.1">N2</text>
<text x="100.1" y="77.9">T1</text>
<text x="198.6" y="76.1">D12</text>
<text x="198.6" y="74.3">C9</text>
<text x="198.6" y="77.9">E11</text>
<text x="99.7" y="83.2">M6</text>
<text x="100" y="79.6">P5</text>
<text x="100" y="81.4">P2</text>
<text x="198.6" y="79.6">D11</text>
<text x="198.6" y="81.4">E12</text>
<text x="198.6" y="83.2">F9</text>
<text x="100" y="85">P1</text>
<text x="100" y="86.7">V2</text>
<text x="100" y="88.5">P6</text>
<text x="198.6" y="86.7">F8</text>
<text x="198.6" y="85">D9</text>
<text x="198.6" y="88.5">E10</text>
<text x="99.9" y="90.3">U4</text>
<text x="99.9" y="92.1">R3</text>
<text x="99.9" y="93.9">R2</text>
<text x="100.1" y="95.6">T2</text>
<text x="198.6" y="92.1">E9</text>
<text x="198.6" y="95.6">K20</text>
<text x="198.6" y="90.3">F7</text>
<text x="100" y="97.4">P4</text>
<text x="100" y="99.2">P3</text>
<text x="100" y="101">V3</text>
<text x="198.6" y="97.4">K23</text>
<text x="198.6" y="101">J20</text>
<text x="198.6" y="99.2">K22</text>
<text x="265" y="101">TP_PAD</text>
<text x="99.9" y="104.5">U2</text>
<text x="99.9" y="106.3">U5</text>
<text x="100.1" y="102.7">T3</text>
<text x="198.6" y="106.3">H20</text>
<text x="198.6" y="102.7">K21</text>
<text x="198.6" y="104.5">J22</text>
<text x="265" y="106.3">TP_PAD</text>
<text x="99.9" y="109.9">U3</text>
<text x="99.9" y="111.6">R5</text>
<text x="99.9" y="113.4">R6</text>
<text x="100" y="108.1">V1</text>
<text x="198.6" y="113.4">H21</text>
<text x="198.6" y="111.6">J19</text>
<text x="198.6" y="108.1">J21</text>
<text x="198.6" y="109.9">H22</text>
<text x="79" y="114.2">VCC-PD</text>
<text x="198.6" y="118.7">L20</text>
<text x="198.6" y="115.2">H18</text>
<text x="198.6" y="120.5">L21</text>
<text x="198.6" y="122.3">L22</text>
<text x="198.6" y="124.1">M22</text>
<text x="198.6" y="125.9">L19</text>
<text x="198.6" y="127.6">M19</text>
<text x="126.4" y="148.7">VCC-PC</text>
<text x="147.8" y="148.7">VCC-PG</text>
<text x="158.5" y="148.7">VCC-PL</text>
<text x="170.9" y="148.7">VCC-PM</text>
<text x="129.8" y="159.7">C0402</text>
<text x="151.2" y="159.7">C0402</text>
<text x="161.8" y="159.7">C0402</text>
<text x="174.3" y="159.7">C0402</text>
<text x="126.3" y="166.8">GND</text>
<text x="147.6" y="166.8">GND</text>
<text x="158.3" y="166.8">GND</text>
<text x="170.7" y="166.8">GND</text>
<text x="76.5" y="175.7">GND</text>
<text x="229.2" y="196.1">Design Name</text>
<text x="229.2" y="201.5">Size</text>
<text x="231" y="203.2">A3</text>
<text x="236.3" y="201.5">Page Name</text>
<text x="286.1" y="201.5">Rev</text>
<text x="286.1" y="203.2">2.0</text>
<text x="229.2" y="206.8">Date:</text>
<text x="238.5" y="207">Monday, March 12, 2018</text>
<text x="264.8" y="206.8">Sheet</text>
<text x="273.7" y="207">5</text>
<text x="279" y="206.8">of</text>
<text x="284.3" y="207">14</text>
</g>
<g font-size="1.6" fill="#000080">
<text x="104.1" y="26.3">U1B</text>
<text x="206.3" y="33.4">RC1</text>
<text x="211.6" y="33.4">33R R0402</text>
<text x="204.5" y="44.1">RC3</text>
<text x="209.8" y="44.1">33R R0402</text>
<text x="254.3" y="47.7">CC2</text>
<text x="254.3" y="49.4">5pF</text>
<text x="259.6" y="101">TP12</text>
<text x="259.6" y="106.3">TP11</text>
<text x="103.2" y="134.8">H6-BGA-1219</text>
<text x="69.4" y="159">H1</text>
<text x="69.4" y="161.1">H1</text>
<text x="76.5" y="159">H2</text>
<text x="76.5" y="161.1">H1</text>
<text x="81.8" y="159">H3</text>
<text x="81.8" y="161.1">H1</text>
<text x="88.9" y="159">H4</text>
<text x="88.9" y="161.1">H1</text>
<text x="129.8" y="156.1">CC3</text>
<text x="129.8" y="157.9">0.1uF</text>
<text x="151.2" y="156.1">CC4</text>
<text x="151.2" y="157.9">0.1uF</text>
<text x="161.8" y="156.1">CC5</text>
<text x="161.8" y="157.9">0.1uF</text>
<text x="174.3" y="156.1">CC6</text>
<text x="174.3" y="157.9">0.1uF</text>
</g>
<g font-size="1.6" fill="#f00">
<text x="75.9" y="34.2">SPI0_MOSI</text>
<text x="75.9" y="35.9">SPI0_MISO</text>
<text x="76.8" y="30.6">SPI0_CLK</text>
<text x="223" y="32.4">SDC0-D0</text>
<text x="223" y="30.6">SDC0-D1</text>
<text x="223" y="34.2">SDC0-CLK</text>
<text x="223" y="35.9">SDC0-CMD</text>
<text x="244.3" y="35.9">10</text>
<text x="244.3" y="32.4">10</text>
<text x="244.3" y="30.6">10</text>
<text x="244.3" y="34.2">10</text>
<text x="70.4" y="41.3">10</text>
<text x="75.8" y="41.3">USB0-IDDET</text>
<text x="76.8" y="39.7">SPI0_CS0</text>
<text x="223" y="37.7">SDC0-D3</text>
<text x="223" y="39.5">SDC0-D2</text>
<text x="223" y="41.3">SDC0-DET</text>
<text x="244.3" y="37.7">10</text>
<text x="244.3" y="39.5">10</text>
<text x="244.3" y="41.3">10</text>
<text x="79.5" y="46.8">PC9</text>
<text x="80.4" y="45">PC8</text>
<text x="80.4" y="43.2">PC7</text>
<text x="223" y="46.6">WL-SDIO-CMD</text>
<text x="223" y="44.8">WL-SDIO-CLK</text>
<text x="244.3" y="46.6">13,14</text>
<text x="244.3" y="44.8">13</text>
<text x="223" y="48.4">WL-SDIO-D0</text>
<text x="223" y="50.2">WL-SDIO-D1</text>
<text x="223" y="51.9">WL-SDIO-D2</text>
<text x="223" y="53.7">WL-SDIO-D3</text>
<text x="244.3" y="48.4">13,14</text>
<text x="244.3" y="50.2">13,14</text>
<text x="244.3" y="51.9">13,14</text>
<text x="244.3" y="53.7">13,14</text>
<text x="223" y="55.5">BT-UART-RX</text>
<text x="223" y="57.3">BT-UART-TX</text>
<text x="223" y="59.1">BT-UART-CTS</text>
<text x="244.3" y="55.5">13,14</text>
<text x="244.3" y="59.1">13,14</text>
<text x="244.3" y="57.3">13,14</text>
<text x="87.7" y="65.4">CSI-PCLK</text>
<text x="223" y="62.6">BT-PCM-SYNC</text>
<text x="223" y="64.4">BT-PCM-CLK</text>
<text x="223" y="60.8">BT-UART-RTS</text>
<text x="244.3" y="62.6">10</text>
<text x="244.3" y="64.4">10</text>
<text x="244.3" y="60.8">13,14</text>
<text x="73.3" y="69.7">CSI-HSYNC</text>
<text x="73.5" y="71.5">CSI-VSYNC</text>
<text x="74.9" y="67.9">CSI-MCLK</text>
<text x="75.1" y="66.2">CSI-PCLK</text>
<text x="87.5" y="69">CSI-HSYNC</text>
<text x="87.5" y="67.2">CSI-MCLK</text>
<text x="87.7" y="70.8">CSI-VSYNC</text>
<text x="223" y="67.9">BT-PCM-DOUT</text>
<text x="223" y="66.2">BT-PCM-DIN</text>
<text x="244.3" y="66.2">10</text>
<text x="244.3" y="67.9">10</text>
<text x="77.2" y="75.1">CSI-D1</text>
<text x="77.2" y="76.8">CSI-D2</text>
<text x="77.2" y="73.3">CSI-D0</text>
<text x="87.5" y="74.3">C-D1</text>
<text x="87.5" y="76.1">C-D2</text>
<text x="87.5" y="77.9">C-D3</text>
<text x="87.5" y="72.6">C-D0</text>
<text x="223" y="76.8">CPUX-URX</text>
<text x="223" y="75.1">CPUX-UTX</text>
<text x="244.3" y="76.8">11</text>
<text x="244.3" y="75.1">11</text>
<text x="77.2" y="78.6">CSI-D3</text>
<text x="77.2" y="80.4">CSI-D4</text>
<text x="77.2" y="82.2">CSI-D5</text>
<text x="77.2" y="83.9">CSI-D6</text>
<text x="87.5" y="79.7">C-D4</text>
<text x="87.5" y="83.2">C-D6</text>
<text x="87.5" y="81.4">C-D5</text>
<text x="223" y="78.6">DDC_CEC_EN</text>
<text x="223" y="83.9">TWI1-SCK</text>
<text x="223.3" y="80.4">PH3</text>
<text x="223.3" y="82.2">PWM1</text>
<text x="244.3" y="78.6">12</text>
<text x="74.9" y="89.3">CSI-SDA</text>
<text x="74.9" y="87.5">CSI-SCK</text>
<text x="77.2" y="85.7">CSI-D7</text>
<text x="87.5" y="85">C-D7</text>
<text x="87.5" y="88.6">CAM-SDA</text>
<text x="87.5" y="86.8">CAM-SCK</text>
<text x="223" y="89.3">HSCL</text>
<text x="223" y="85.7">TWI1-SDA</text>
<text x="244.3" y="89.3">12</text>
<text x="72.9" y="92.8">CSI-STBY-EN</text>
<text x="72.9" y="94.6">CSI-PWR-EN</text>
<text x="73.8" y="91.1">CSI-RESET#</text>
<text x="85.7" y="92.1">CAM0-STBY-EN</text>
<text x="86.3" y="90.3">CAM0-RESET#</text>
<text x="87.2" y="93.9">CSI-PWR-EN</text>
<text x="87.2" y="95.5">AFCC_EN</text>
<text x="223" y="92.8">HCEC</text>
<text x="223" y="91.1">HSDA</text>
<text x="244.3" y="92.8">12</text>
<text x="244.3" y="91.1">12</text>
<text x="75.1" y="96.2">AFCC_EN</text>
<text x="75.9" y="97.8">CSI_EN</text>
<text x="87.2" y="97.2">CSI_EN</text>
<text x="204.8" y="99.2">S-UART-TX</text>
<text x="204.8" y="101">S-UART-RX</text>
<text x="223" y="96.4">PMU-SCK</text>
<text x="223" y="98.2">PMU-SDA</text>
<text x="223" y="99.9">RECOVERY</text>
<text x="244.3" y="96.4">8</text>
<text x="244.3" y="98.2">8</text>
<text x="244.3" y="99.9">11</text>
<text x="254.6" y="97.5">S-UART-TX</text>
<text x="204.8" y="106.3">S-JTAG-DO</text>
<text x="204.8" y="102.8">S-JTAG-MS</text>
<text x="204.8" y="104.6">S-JTAG-CK</text>
<text x="223" y="103.5">PWR-LED</text>
<text x="223" y="107.1">MUTE</text>
<text x="223" y="105.3">USB0-DRVVBUS</text>
<text x="244.3" y="105.3">11</text>
<text x="244.3" y="103.5">11</text>
<text x="244.3" y="107.1">12</text>
<text x="254.6" y="102.8">S-UART-RX</text>
<text x="204.8" y="108.1">S-JTAG-DI</text>
<text x="223" y="108.8">STATUS-LED</text>
<text x="223" y="112.4">IR-RX</text>
<text x="244.3" y="112.4">10</text>
<text x="244.3" y="108.8">11</text>
<text x="223" y="119.5">WL-WAKE-AP</text>
<text x="244.3" y="119.5">13,14</text>
<text x="223" y="121.3">BT-WAKE-AP</text>
<text x="223" y="123.1">AP-WAKE-BT</text>
<text x="223" y="124.8">WL-REG-ON</text>
<text x="243.6" y="124.8">13,14</text>
<text x="244.3" y="121.3">13,14</text>
<text x="244.3" y="123.1">13,14</text>
<text x="223" y="126.6">BT-REG-ON</text>
<text x="244.3" y="126.6">13,14</text>
</g>
<g font-size="1.6" fill="#004080">
<text x="104.1" y="30.9">PC0/NAND-WE/SPI0-CLK</text>
<text x="104.1" y="32.7">PC1/NAND-ALE/SDC2-DS</text>
<text x="104.1" y="34.5">PC2/NAND-CLE/SPI0-MOSI</text>
<text x="177" y="34.5">PF2/SDC0-CLK/UART0-TX</text>
<text x="177.9" y="30.9">PF0/SDC0-D1/JTAG-MS1</text>
<text x="178.7" y="32.7">PF1/SDC0-D0/JTAG-DI1</text>
<text x="104.1" y="36.3">PC3/NAND-CE0/SPI0-MISO</text>
<text x="104.1" y="38.1">PC4/NAND-RE/SDC2-CLK</text>
<text x="104.1" y="39.8">PC5/NAND-RB0/SDC2-CMD/SPI0-CS</text>
<text x="104.1" y="41.6">PC6/NAND-DQ0/SDC2-D0/SPI0-HOLD</text>
<text x="176.3" y="36.3">PF3/SDC0-CMD/JTAG-DO1</text>
<text x="177.9" y="38.1">PF4/SDC0-D3/UART0-RX</text>
<text x="178.1" y="39.8">PF5/SDC0-D2/JTAG-CK1</text>
<text x="193.6" y="41.6">PF6</text>
<text x="104.1" y="43.4">PC7/NAND-DQ1/SDC2-D1/SPI0-WP</text>
<text x="104.1" y="45.2">PC8/NAND-DQ2/SDC2-D2</text>
<text x="104.1" y="46.9">PC9/NAND-DQ3/SDC2-D3</text>
<text x="184.4" y="46.9">PG1/SDC1-CMD</text>
<text x="185" y="45.2">PG0/SDC1-CLK</text>
<text x="104.1" y="48.7">PC10/NAND-DQ4/SDC2-D4</text>
<text x="104.1" y="50.5">PC11/NAND-DQ5/SDC2-D5</text>
<text x="104.1" y="52.3">PC12/NAND-DQ6/SDC2-D6</text>
<text x="186" y="48.7">PG2/SDC1-D0</text>
<text x="186" y="50.5">PG3/SDC1-D1</text>
<text x="186" y="52.3">PG4/SDC1-D2</text>
<text x="104.1" y="54.1">PC13/NAND-DQ7/SDC2-D7</text>
<text x="104.1" y="55.8">PC14/NAND-DQS/SDC2-RST</text>
<text x="104.1" y="57.6">PC15/NAND-CE1</text>
<text x="104.1" y="59.4">PC16/NAND-RB1</text>
<text x="164.1" y="59.4">PG8/UART1-RTS/PLL-STA-DB/SIM0-VPPEN</text>
<text x="184.9" y="57.6">PG7/UART1-RX</text>
<text x="185" y="55.8">PG6/UART1-TX</text>
<text x="186" y="54.1">PG5/SDC1-D3</text>
<text x="104.1" y="61.2">VCC-PC</text>
<text x="154.1" y="64.7">PG11/PCM2-CLK/H-PCM2-CLK/SIM0-CLK/BIST-RESULT0</text>
<text x="160.3" y="62.9">PG10/PCM2-SYNC/H-PCM2-SYNC/SIM0-PWREN</text>
<text x="161.3" y="61.2">PG9/UART1-CTS/PLL-TEST-GPIO/SIM0-VPPPP</text>
<text x="104.1" y="66.5">PD0/LCD0-D2/TS0-CLK/CSI-PCLK/RGMII-RXD3/RMII-NULL</text>
<text x="104.1" y="68.3">PD1/LCD0-D3/TS0-ERR/CSI-MCLK/RGMII-RXD2/RMII-NULL</text>
<text x="104.1" y="70.1">PD2/LCD0-D4/TS0-SYNC/CSI-HSYNC/RGMII-RXD1/RMII-RXD1 PG14/PCM2-MCLK/H-PCM2-MCLK/SIM0-DET/BIST-RESULT3</text>
<text x="104.1" y="71.8">PD3/LCD0-D5/TS0-DVLD/CSI-VSYNC/RGMII-RXD0/RMII-RXD0</text>
<text x="150.1" y="66.5">PG12/PCM2-DOUT/H-PCM2-DOUT/SIM0-DATA/BIST-RESULT1</text>
<text x="154.7" y="68.3">PG13/PCM2-DIN/H-PCM2-DIN/SIM0-RST/BIST-RESULT2</text>
<text x="190.3" y="71.8">VCC-PG</text>
<text x="104.1" y="73.6">PD4/LCD0-D6/TS0-D0/CSI-D0/RGMII-RXCK/RMII-NULL</text>
<text x="104.1" y="75.4">PD5/LCD0-D7/TS0-D1/CSI-D1/RGMII-RXCTL/RMII-CRS-DV</text>
<text x="104.1" y="77.2">PD6/LCD0-D10/TS0-D2/CSI-D2/RGMII-NULL/RMII-RXER</text>
<text x="153.7" y="75.4">PH0/UART0-TX/PCM0-SYNC/H-PCM0-SYNC/SIM1-VPPEN</text>
<text x="156.2" y="77.2">PH1/UART0-RX/PCM0-CLK/H-PCM0-CLK/SIM1-VPPPP</text>
<text x="104.1" y="79">PD7/LCD0-D11/TS0-D3/CSI-D3/RGMII-TXD3/RMII-NULL</text>
<text x="104.1" y="80.7">PD8/LCD0-D12/TS0-D4/CSI-D4/RGMII-TXD2/RMII-NULL</text>
<text x="104.1" y="82.5">PD9/LCD0-D13/TS0-D5/CSI-D5/RGMII-TXD1/RMII-TXD1</text>
<text x="155.5" y="82.5">PH4/SPI1-CLK/PCM0-MCLK/H-PCM0-MCLK/SIM1-DATA</text>
<text x="156.4" y="79">PH2/IR-TX/PCM0-DOUT/H-PCM0-DOUT/SIM1-PWREN</text>
<text x="160.9" y="80.7">PH3/SPI1-CS/PCM0-DIN/H-PCM0-DIN/SIM1-CLK</text>
<text x="104.1" y="84.3">PD10/LCD0-D14/TS0-D6/CSI-D6/RGMII-TXD0/RMII-TXD0</text>
<text x="104.1" y="86.1">PD11/LCD0-D15/TS0-D7/CSI-D7/RGMII-TXCK/RMII-TXCK</text>
<text x="104.1" y="87.8">PD12/LCD0-D18/TS1-CLK/CSI-SCK/RGMII-TXCTL/RMII-TXEN</text>
<text x="104.1" y="89.6">PD13/LCD0-D19/TS1-ERR/CSI-SDA/RGMII-CLKIN/RMII-NULL</text>
<text x="158.6" y="84.3">PH5/SPI1-MOSI/SPDIF-MCLK/TWI1-SCK/SIM1-RST</text>
<text x="161.4" y="86.1">PH6/SPI1-MISO/SPDIF-IN/TWI1-SDA/SIM1-DET</text>
<text x="184.3" y="87.8">PH7/SPDIF-OUT</text>
<text x="188.7" y="89.6">PH8/HSCL</text>
<text x="104.1" y="91.4">PD14/LCD0-D20/TS1-SYNC/DMIC-CLK/CSI-D8</text>
<text x="104.1" y="93.2">PD15/LCD0-D21/TS1-DVLD/DMIC-DATA0/CSI-D9</text>
<text x="104.1" y="95">PD16/LCD0-D22/TS1-D0/DMIC-DATA1</text>
<text x="187.6" y="93.2">PH10/HCEC</text>
<text x="188.5" y="91.4">PH9/HSDA</text>
<text x="104.1" y="96.7">PD17/LCD0-D23/TS2-CLK/DMIC-DATA2</text>
<text x="104.1" y="98.5">PD18/LCD0-CLK/TS2-ERR/DMIC-DATA3</text>
<text x="104.1" y="100.3">PD19/LCD0-DE/TS2-SYNC/UART2-TX/MDC</text>
<text x="175.6" y="96.7">PL0/S-RSB-SCK/S-TWI-SCK</text>
<text x="175.6" y="98.5">PL1/S-RSB-SDA/S-TWI-SDA</text>
<text x="184.7" y="100.3">PL2/S-UART-TX</text>
<text x="74.5" y="107.1">UART3_TX</text>
<text x="74.5" y="103.5">PD21</text>
<text x="74.5" y="105.3">PD22</text>
<text x="104.1" y="102.1">PD20/LCD0-HSYNC/TS2-DVLD/UART2-RX/MDIO</text>
<text x="104.1" y="103.8">PD21/LCD0-VSYNC/TS2-D0/UART2-RTS</text>
<text x="104.1" y="105.6">PD22/PWM0/TS3-CLK/UART2-CTS</text>
<text x="104.1" y="107.4">PD23/TWI2-SCK/TS3-ERR/UART3-TX/JTAG-MS</text>
<text x="184.5" y="102.1">PL3/S-UART-RX</text>
<text x="184.5" y="107.4">PL6/S-JTAG-DO</text>
<text x="184.6" y="103.8">PL4/S-JTAG-MS</text>
<text x="184.7" y="105.6">PL5/S-JTAG-CK</text>
<text x="74.2" y="108.8">UART3_RX</text>
<text x="74.2" y="112.4">UART3_CTS</text>
<text x="74.5" y="110.6">UART3_RTS</text>
<text x="104.1" y="109.2">PD24/TWI2-SDA/TS3-SYNC/UART3-RX/JTAG-CK</text>
<text x="104.1" y="111">PD25/TWI0-SCK/TS3-DVLD/UART3-RTS/JTAG-DO</text>
<text x="104.1" y="112.7">PD26/TWI0-SDA/TS3-D0/UART3-CTS/JTAG-DI</text>
<text x="185.3" y="109.2">PL7/S-JTAG-DI</text>
<text x="186.7" y="111">PL8/S-PWM0</text>
<text x="187.2" y="112.7">PL9/S-IR-RX</text>
<text x="104.1" y="114.5">VCC-PD</text>
<text x="179.7" y="114.5">PL10/S-OWC/S-PWM1</text>
<text x="190.7" y="116.3">VCC-PL</text>
<text x="193.2" y="119.8">PM0</text>
<text x="193.2" y="121.6">PM1</text>
<text x="193.2" y="123.4">PM2</text>
<text x="193.2" y="125.2">PM3</text>
<text x="190.2" y="128.7">VCC-PM</text>
<text x="193.2" y="127">PM4</text>
</g>
<g font-size="1.6" fill="#00f">
<text x="85.7" y="60.1">VCC-PC</text>
<text x="204.8" y="70.8">VCC-PG</text>
<text x="204.8" y="115.2">VCC-PL</text>
<text x="204.8" y="127.7">VCC-PM</text>
</g>
</svg>
